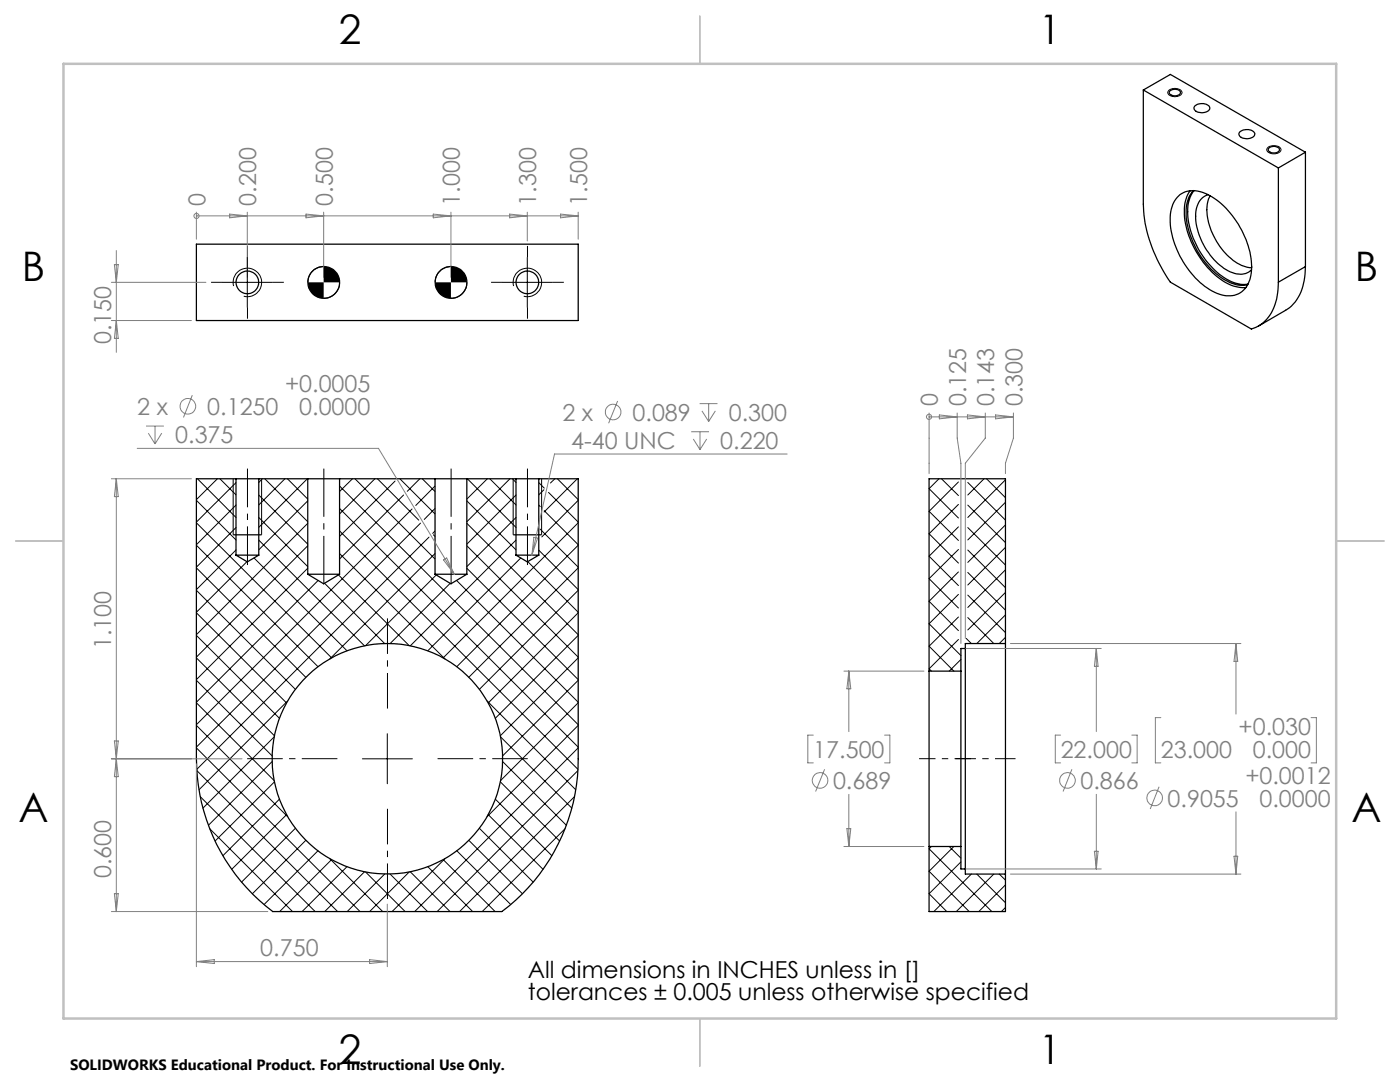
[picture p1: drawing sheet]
<svg xmlns="http://www.w3.org/2000/svg" width="279mm" height="216mm" viewBox="0 0 279 216" stroke-linecap="round" stroke-linejoin="round" font-family="sans-serif">
<g fill="none" stroke="#000" stroke-width=".2">
<path d="M233.3 18a1.93 1.93 0 0 1 2.6 .3 1.2 1.2 0 0 1-1.7 1l-.7-.3a.61 .61 0 0 1-.2-1zM252.9 29.5a1.81 1.81 0 0 1 2.8 .3 1.56 1.56 0 0 1-2.3 .7l-.2-.1a.59 .59 0 0 1-.3-.9zM44.4 56.3h10M46.6 57.1a2.84 2.84 0 0 1 2.5-3.6 2.84 2.84 0 0 1 3.1 3.1 2.84 2.84 0 0 1-3.6 2.5M49.4 51.4v9.9M64.6 53.2a3.2 3.2 0 0 0-3.2 3.1M67.8 56.3a3.1 3.1 0 0 1-3.2 3.2M90 53.2a3.2 3.2 0 0 0-3.2 3.1M93.2 56.3a3.1 3.1 0 0 1-3.2 3.2M100.3 56.3h9.9M102.5 57.1a2.84 2.84 0 0 1 2.5-3.6 2.84 2.84 0 0 1 3.1 3.1 2.84 2.84 0 0 1-3.6 2.5M105.2 51.4v9.9"/>
<path d="M39.2 99.8l7.9 7.9M39.4 95.5l7.7 7.8M43.4 95.5l-4.2 4.2M43.9 95.5l3.2 3.2M46.5 95.5v11.2M47.1 96.3l-7.9 7.9M51.6 98.8l9.8 9.8M52.2 95.5v11.2M52.4 95.5l-.8 .8M52.8 95.5l8.6 8.6M56.9 95.5l-5.3 5.3M57.4 95.5l4 4.1"/>
<path d="M61.3 95.5l-9.7 9.7M61.4 99.9l-9.8 9.8M67.8 97l47.6 47.6M70.3 95.5l-2.5 2.6M70.8 95.5l16 16M74.8 95.5l-7 7.1M75.3 95.5l8.3 8.3M78.8 96l-11 11M79.8 95.5l7 7.1M80.5 98.8l-12.7 12.7M83.8 95.5l-2.5 2.5M84.3 95.5l2.5 2.6"/>
<path d="M86.8 97l-3.8 3.9M93.2 99.9l9.8 9.8M93.3 95.5l9.7 9.7M97.3 95.5l-4.1 4.1M97.8 95.5l5.2 5.3M101.8 95.5l-8.6 8.6M102.3 95.5l.7 .8M102.4 95.5v11.2M103 98.8l-9.8 9.8M107.5 96.3l1.1 1.1M108.1 95.5v11.2M108.5 97.7l-1 1"/>
<path d="M109.5 98.2l5.9 6M110.7 95.5l-.8 .9M111.2 95.5l4.2 4.2M115.2 95.5l-6.6 6.7M115.4 99.8l-7.3 7.3M187.4 95.5l-2 2 5.9 5.9M187.9 95.5l3.4 3.4M191.3 96.2l-5.9 5.8 5.9 5.8M193.1 96.3l7.6 7.5M196.4 95.5l-3.3 3.3M196.9 95.5l3.8 3.8M200.7 95.7l-7.6 7.6"/>
<path d="M39.2 117.8l19.7 19.7M39.2 113.3l21.8 21.8M39.2 108.8l24.3 24.2M39.2 104.3l27 27M47.1 100.8l-7.9 7.9M47.1 105.3l-7.9 7.9M47.1 109.7l-7.9 8M49.3 112.1l-10.1 10.1M50.7 111.3l18.6 18.6M51.6 107.8l21.1 21.1M51.6 103.3l9.8 9.8M61.4 104.4l-22.2 22.2"/>
<path d="M61.4 108.9l-22.2 22.2M61.4 113.4l-22.2 22.2M63.5 115.8l-24.3 24.3M64.8 116.4l12 12M67.6 114.7l14.1 14.1M67.8 110.5l21 21M67.8 105.9l47.6 47.6M67.8 101.5l47.6 47.6M82.2 101.6l-43 43M83.9 104.4l-44.7 44.7M85.6 107.2l-46.3 46.3M86.5 106.7l.3 .3"/>
<path d="M86.8 101.5l-2.1 2.1M86.8 105.9l-.4 .5M86.8 110.5l-21 21M87.1 114.7l-14.1 14.1M89.9 116.4l-12 12M91.1 115.8l24.3 24.3M93.2 113.4l22.2 22.2M93.2 108.9l22.2 22.2M93.2 104.4l22.2 22.2M103 103.3l-9.8 9.8M103 107.8l-21.1 21.1M103.9 111.3l-18.5 18.6"/>
<path d="M105.3 112.1l10.1 10.1M107.5 109.8l7.9 7.9M107.5 100.8l.3 .3M107.8 105.6l7.6 7.6M108.6 101.9l6.8 6.8M115.4 104.3l-27 27M115.4 108.8l-24.2 24.2M115.4 113.3l-21.8 21.8M115.4 117.8l-19.7 19.7M191.3 100.6l-5.9 5.9 5.9 5.9M191.3 105.1l-5.9 5.9 5.9 5.8M191.3 118.6l-5.9 5.9 6.4 6.3"/>
<path d="M191.3 114.1l-5.9 5.9 5.9 5.8M191.3 109.6l-5.9 5.9 5.9 5.8M193.1 109.7l7.6 7.6M193.1 105.3l7.6 7.4M193.1 118.7l7.6 7.5M193.1 114.2l7.6 7.5M193.1 100.8l7.6 7.5M200.7 100.2l-7.6 7.5M200.7 104.7l-7.6 7.5M200.7 109.2l-7.6 7.5M200.7 113.7l-7.6 7.5M200.7 118.2l-7.6 7.5"/>
<path d="M39.2 135.7l15.1 15.1M39.2 131.3l15.6 15.5M39.2 126.8l16.6 16.5M39.2 122.3l18 18M57.4 139.9l-17.7 17.7M97.2 139.9l17.7 17.7M115.4 122.3l-18 18M115.4 126.8l-16.6 16.5M115.4 131.3l-15.6 15.5M115.4 135.7l-15.1 15.1M191.3 127.6l-5.9 5.9 .5 .4M191.3 123.1l-5.9 5.8 5 5"/>
<path d="M191.8 131.6l-2.4 2.3M192.8 127.4l1.1 1M193.1 123.2l5.2 5.2M200.7 122.7l-5.8 5.7M200.7 127.2l-1.3 1.2M39.2 149.2l32.7 32.7M39.2 144.7l18.2 18.2M39.2 140.2l15.5 15.6M39.3 153.8l28.1 28.1M40 159l22.9 22.9M54.3 151.9l-12.7 12.8M54.7 147l-14.2 14.3"/>
<path d="M54.8 156l-11.9 11.8M55.8 159.5l-11.3 11.2M72.3 151.4h10M77.3 146.4v10M98.8 159.5l11.3 11.2M99.8 156l11.9 11.8M99.9 147l14.2 14.3M100.3 151.9l12.7 12.8M114.7 159l-23 22.9M115.3 153.8l-28.1 28.1M115.4 140.2l-15.5 15.6M115.4 144.7l-18.2 18.2"/>
<path d="M115.4 149.2l-32.6 32.7M41.8 165.3l16.6 16.6M57.2 162.6l-11 10.9M58.9 165.3l-10.7 10.7M61 167.7l-10.6 10.6M63.5 169.8l-10.8 10.7M65.8 171.3l10.6 10.6M66.2 171.5l-10.4 10.4M69.3 172.9l-9 9M72.7 174l-7.9 7.9M73 174l7.9 7.9M76.8 174.4l-7.5 7.5"/>
<path d="M77.9 174.4l7.4 7.5M81.7 174l-7.9 7.9M81.9 174l7.9 7.9M85.4 172.9l8.9 9M88.4 171.5l10.4 10.4M88.8 171.3l-10.6 10.6M91.2 169.8l10.7 10.7M93.6 167.7l10.6 10.6M95.7 165.3l10.7 10.7M97.4 162.6l11 10.9M112.8 165.3l-16.6 16.6M185.9 168.9l-.5 .5 12.5 12.5"/>
<path d="M189.4 168.9l2.4 2.3M190.4 168.9l-5 4.9 8 8.1M191.8 172l-6.4 6.3 3.5 3.6M193.9 174.4l-7.5 7.5M194.9 174.4l5.8 5.7M198.3 174.4l-7.4 7.5M199.4 174.4l1.3 1.2M200.7 176.6l-5.4 5.3M200.7 181.1l-.9 .8"/>
</g>
<g fill="none" stroke="#000" stroke-width=".25">
<path d="M228.2 18v22.7a29 29 0 0 0 5.4 15.6l16.1 9.4a7.7 7.7 0 0 0 5.2-6.6l.2-2.8M228.2 18l26.9 15.5M228.2 18l5.4-3.1 26.9 15.5M233.4 18.2a1.45 1.45 0 0 1 2.2 .2 1.24 1.24 0 0 1-1.9 .5l-.3-.3zM235.2 39.1a5.1 5.1 0 0 1 6.2-.1 17.8 17.8 0 0 1 8.4 14.8 5.1 5.1 0 0 1-3.4 5.1 7.7 7.7 0 0 1-6.4-2.1 17.7 17.7 0 0 1-6.4-14 5.7 5.7 0 0 1 1.6-3.7zM237.5 38.1a9.1 9.1 0 0 0-.6 7.7 17.4 17.4 0 0 0 8.8 11.1l1.4 .4 1.5 .1M238.2 38a7.1 7.1 0 0 0-1.4 6.1 16.9 16.9 0 0 0 8.6 12.3 5.6 5.6 0 0 0 3.6 .4M238.3 38.1a7.6 7.6 0 0 0-1.1 6.4 16.9 16.9 0 0 0 8.5 11.7 5.5 5.5 0 0 0 3.4 .5M238.5 21.1a2.15 2.15 0 0 1 2.9 .3 1.05 1.05 0 0 1-1.3 1.1 1.54 1.54 0 0 1-1.8-.9zM241.1 38.8a4 4 0 0 0-2.5 4.3 13.3 13.3 0 0 0 6.9 11.2 3.6 3.6 0 0 0 4.3-.5M241.5 39.1a7.8 7.8 0 0 0 0 6.4 12.5 12.5 0 0 0 6.7 7.6l1.6 .3M247.4 26.3a2 2 0 0 1 3 .4 1.68 1.68 0 0 1-2.3 .9 .81 .81 0 0 1-.7-.4 .81 .81 0 0 1 0-.9z"/>
<path d="M253.2 29.6a1.42 1.42 0 0 1 2.1 .2 1.29 1.29 0 0 1-2.1 .3zM255.1 33.5v22.8M260.5 30.4l-5.4 3.1M260.5 30.4v22.8M39.2 48.7h76.2v15.3h-76.2zM260.5 53.2a10.4 10.4 0 0 1-3.1 8.2l-6.2 3.7M260.5 53.2l-5.4 3.1M47.1 95.5h-7.9v55.9a38.1 38.1 0 0 0 15.2 30.5h45.8a38.1 38.1 0 0 0 15.2-30.5v-55.9h-7.9M47.1 95.5h4.5M47.1 95.5v15.3M51.6 95.5h9.8M51.6 95.5v15.3"/>
<path d="M61.4 95.5h6.4M61.4 95.5v19.1M67.8 95.5h19M67.8 95.5v19.1M86.8 95.5h6.4M86.8 95.5v19.1M93.2 95.5h9.8M93.2 95.5v19.1M103 95.5h4.5M103 95.5v15.3M107.5 95.5v15.3M46.5 106.7h5.7"/>
<path d="M47.1 110.8h4.5M47.1 110.8l2.3 1.3 2.2-1.3M61.4 114.6h6.4M61.4 114.6l3.2 1.9 3.2-1.9M86.8 114.6h6.4M86.8 114.6l3.2 1.9 3.2-1.9M102.4 106.7h5.7M103 110.8h4.5M103 110.8l2.2 1.3 2.3-1.3M185.4 133.9v35M185.4 133.9h6.4M191.8 133.9v35"/>
<path d="M192.7 129.4v44M192.7 129.4h-.9v4.5M200.7 128.4v46M200.7 128.4v-32.9h-15.3v38.4M200.7 128.4h-8v1M185.4 168.9v13h15.3v-7.5M185.4 168.9h6.4M191.8 168.9v4.5h.9M192.7 173.4v1h8"/>
<circle cx="49.4" cy="56.3" r="2.26"/>
<circle cx="64.6" cy="56.3" r="3.2"/>
<circle cx="90" cy="56.3" r="3.2"/>
<circle cx="105.3" cy="56.3" r="2.26"/>
<circle cx="77.3" cy="151.4" r="23"/>
</g>
<g fill="none" stroke="#808080" stroke-width=".2">
<path d="M22.2 56.3h18.9M22.8 52.8h.8l-.4 3.5zM23.2 50v20.3M39.2 43.1h.1M39.2 42.3v5.4M39.2 43.1h76.2M45.8 42.7l3.6 .4-3.6 .4zM49.4 42.3v13.1M61.1 42.7l3.5 .4-3.5 .4zM64.6 42.3v13.1M86.5 42.7l3.5 .4-3.5 .4zM90 42.3v13.1"/>
<path d="M101.7 42.7l3.5 .4-3.5 .4zM105.2 42.3v5.8M111.9 42.7l3.5 .4-3.5 .4zM115.4 42.3v5.4M22.2 64h16M23.2 64l.4 3.5h-.8zM38.4 78.8l-1.8 4.5M22.2 95.5h16M23.2 95.5v86.4M23.2 95.5l.4 3.6h-.8zM27.4 89.5h48.1l15.2 25.1M29.1 85h3.6"/>
<path d="M29.6 86.4l1.3 2.2M30.9 85v3.6M32.3 86.4l-1.4 2.2M123.3 80l-1.8 4.5M137.9 86.1h3.6M138.4 87.6l1.3 2.1M139.6 80.5h3.6M139.7 86.1v3.6M140.1 82l1.3 2.1M141 87.6l-1.3 2.1M141.4 80.5v3.6M142.8 82l-1.4 2.1"/>
<path d="M157.1 90.6h-46.4l-4.5 20.2M185.4 83.2h.1M185.4 82.4v12.1M185.4 83.2h16.8M187.5 82.8l3.5 .4-3.5 .4zM191 82.4v5l.8 5v36M193.1 82.8l3.5 .4-3.5 .4zM196.6 82.4v5l-3.9 5v35M198.7 82.8l3.5 .4-3.5 .4zM202.2 82.4v5l-1.5 5v2.1M88.5 111.7l.6-.4 1.6 3.3zM106.5 107.2l.8 .2-1.1 3.4z"/>
<path d="M168.4 133.9h16M169.4 133.9v12.1M169.4 133.9l.4 3.5h-.8zM192.8 129.4h27M201.6 128.4h46M218.8 129.4v16.6M218.8 129.4l.3 3.6h-.7zM246.7 128.4v14.1M246.7 128.4l.3 3.6h-.7zM22.2 151.4h26.1M22.8 147.8l.8 7.2h-.8l.8-7.2zM39.2 152.4v40.5"/>
<path d="M162.3 146.7h-1.1v5.5h1.1M164.6 153.5l-1.8 4.4M169.4 158.5v10.4M176.5 146.7h1.1v5.5h-1.1M211.7 146.7h-1.1v5.5h1.1M213.9 153.5l-1.7 4.4M218.8 158.5v14.9M225.9 146.7h1v5.5h-1M231.3 157l-1.7 4.4M231.7 143.2h-1.1v9h1.1M261.7 143.2h1v9h-1M22.8 178.3h.8l-.4 3.6z"/>
<path d="M168.4 168.9h16M169 165.3h.8l-.4 3.6zM192.8 173.4h27M201.6 174.4h46M218.4 169.9h.7l-.3 3.5zM246.3 170.9h.7l-.3 3.5zM246.7 162v12.4M22.2 181.9h31.2M39.2 191.9h38.1M39.2 191.9l3.6-.4v.8zM73.8 191.5l3.5 .4-3.5 .4zM77.3 180.4v12.5"/>
<circle cx="39.2" cy="43.1" r=".51"/>
<circle cx="37.5" cy="81.1" r="1.56"/>
<circle cx="122.4" cy="82.2" r="1.56"/>
<circle cx="185.4" cy="83.2" r=".5"/>
<circle cx="163.6" cy="155.7" r="1.56"/>
<circle cx="213" cy="155.7" r="1.56"/>
<circle cx="230.4" cy="159.2" r="1.56"/>
</g>
<path d="M49.4 112.7v-19.2M105.3 112.7v-19.2" fill="none" stroke="#000" stroke-width=".2" stroke-dasharray="15.2 1.3 1.3 1.3" stroke-dashoffset="7.5" stroke-linecap="butt"/>
<path d="M64.6 116.6v-23.1M90 116.6v-23.1" fill="none" stroke="#000" stroke-width=".2" stroke-dasharray="15.2 1.3 1.3 1.3" stroke-dashoffset="5.6" stroke-linecap="butt"/>
<path d="M193.8 151.4h-10.4" fill="none" stroke="#000" stroke-width=".2" stroke-dasharray="15.2 1.3 1.3 1.3" stroke-dashoffset="12" stroke-linecap="butt"/>
<path d="M190.7 151.4h12" fill="none" stroke="#000" stroke-width=".2" stroke-dasharray="15.2 1.3 1.3 1.3" stroke-dashoffset="11.1" stroke-linecap="butt"/>
<path d="M44.4 56.3h-2.3M49.4 51.3v-2.2M54.4 56.3h2.2M100.3 56.3h-2.3M105.3 51.3v-2.2M110.3 56.3h2.2M49.4 61.3v2.3M105.3 61.3v2.3" fill="none" stroke="#000" stroke-width=".2" stroke-dasharray="15.2 1.3 1.3 1.3" stroke-linecap="butt"/>
<path d="M67.3 151.4h-18M77.3 141.4v-18M87.3 151.4h18M77.3 161.4v18" fill="none" stroke="#000" stroke-width=".2" stroke-dasharray="15.2 1.3 1.3 1.3" stroke-dashoffset="8.1" stroke-linecap="butt"/>
<path d="M139.7 3.2v9.5M3.1 107.9h9.6M266.7 107.9h9.5M139.7 203.2v9.6" fill="none" stroke="#c0c0c0" stroke-width=".25"/>
<path d="M12.7 12.7h254v190.5h-254z" fill="none" stroke="#c0c0c0" stroke-width=".5"/>
<path d="M61.4 56.3a3.2 3.2 0 0 0 3.2 3.2v-3.2zM64.6 53.2v3.1h3.2a3.1 3.1 0 0 0-3.2-3.1zM86.8 56.3a3.2 3.2 0 0 0 3.2 3.2v-3.2zM90 53.2v3.1h3.2a3.1 3.1 0 0 0-3.2-3.1z" fill="#000"/>
<g font-size="8.1">
<text x="67.6" y="8.9">2</text>
<text x="207.3" y="8.9">1</text>
<text x="4.4" y="56.2">B</text>
<text x="270.4" y="56.2">B</text>
<text x="3.7" y="164.1">A</text>
<text x="269.7" y="164.1">A</text>
<text x="67.6" y="212.4">2</text>
<text x="207.3" y="212.4">1</text>
</g>
<g font-size="4.7" fill="#808080">
<text x="41" y="41" transform="rotate(-90 41 41)">0</text>
<text x="51.2" y="41" transform="rotate(-90 51.2 41)">0.200</text>
<text x="66.4" y="41" transform="rotate(-90 66.4 41)">0.500</text>
<text x="91.8" y="41" transform="rotate(-90 91.8 41)">1.000</text>
<text x="107" y="41" transform="rotate(-90 107 41)">1.300</text>
<text x="117.2" y="41" transform="rotate(-90 117.2 41)">1.500</text>
<text x="22.2" y="68.7" transform="rotate(-90 22.2 68.7)">0.150</text>
<text x="27.4" y="82.8">2 x</text>
<text x="41.4" y="82.8">0.1250</text>
<text x="56.9" y="78.3">+0.0005</text>
<text x="59.7" y="82.8">0.0000</text>
<text x="112.3" y="83.9">2 x</text>
<text x="126.2" y="83.9">0.089</text>
<text x="145.5" y="83.9">0.300</text>
<text x="187.2" y="81.1" transform="rotate(-90 187.2 81.1)">0</text>
<text x="192.8" y="81.1" transform="rotate(-90 192.8 81.1)">0.125</text>
<text x="198.4" y="81.1" transform="rotate(-90 198.4 81.1)">0.143</text>
<text x="204" y="81.1" transform="rotate(-90 204 81.1)">0.300</text>
<text x="35" y="88.4">0.375</text>
<text x="114" y="89.5">4-40 UNC</text>
<text x="143.8" y="89.5">0.220</text>
<text x="22.2" y="129.5" transform="rotate(-90 22.2 129.5)">1.100</text>
<text x="247.2" y="146.7">+0.030</text>
<text x="162.3" y="151.2">17.500</text>
<text x="211.7" y="151.2">22.000</text>
<text x="231.7" y="151.2">23.000</text>
<text x="250" y="151.2">0.000</text>
<text x="166.2" y="157.5">0.689</text>
<text x="215.6" y="157.5">0.866</text>
<text x="233" y="161">0.9055</text>
<text x="248.5" y="156.4">+0.0012</text>
<text x="251.4" y="161">0.0000</text>
<text x="22.2" y="175.2" transform="rotate(-90 22.2 175.2)">0.600</text>
<text x="52" y="190.9">0.750</text>
</g>
<g font-size="4.7">
<text x="105.3" y="195.1">All dimensions in INCHES unless in []</text>
<text x="105.3" y="199.6">tolerances ± 0.005 unless otherwise specified</text>
</g>
<text font-size="3" x="14" y="213.5">SOLIDWORKS Educational Product. For Instructional Use Only.</text>
</svg>
